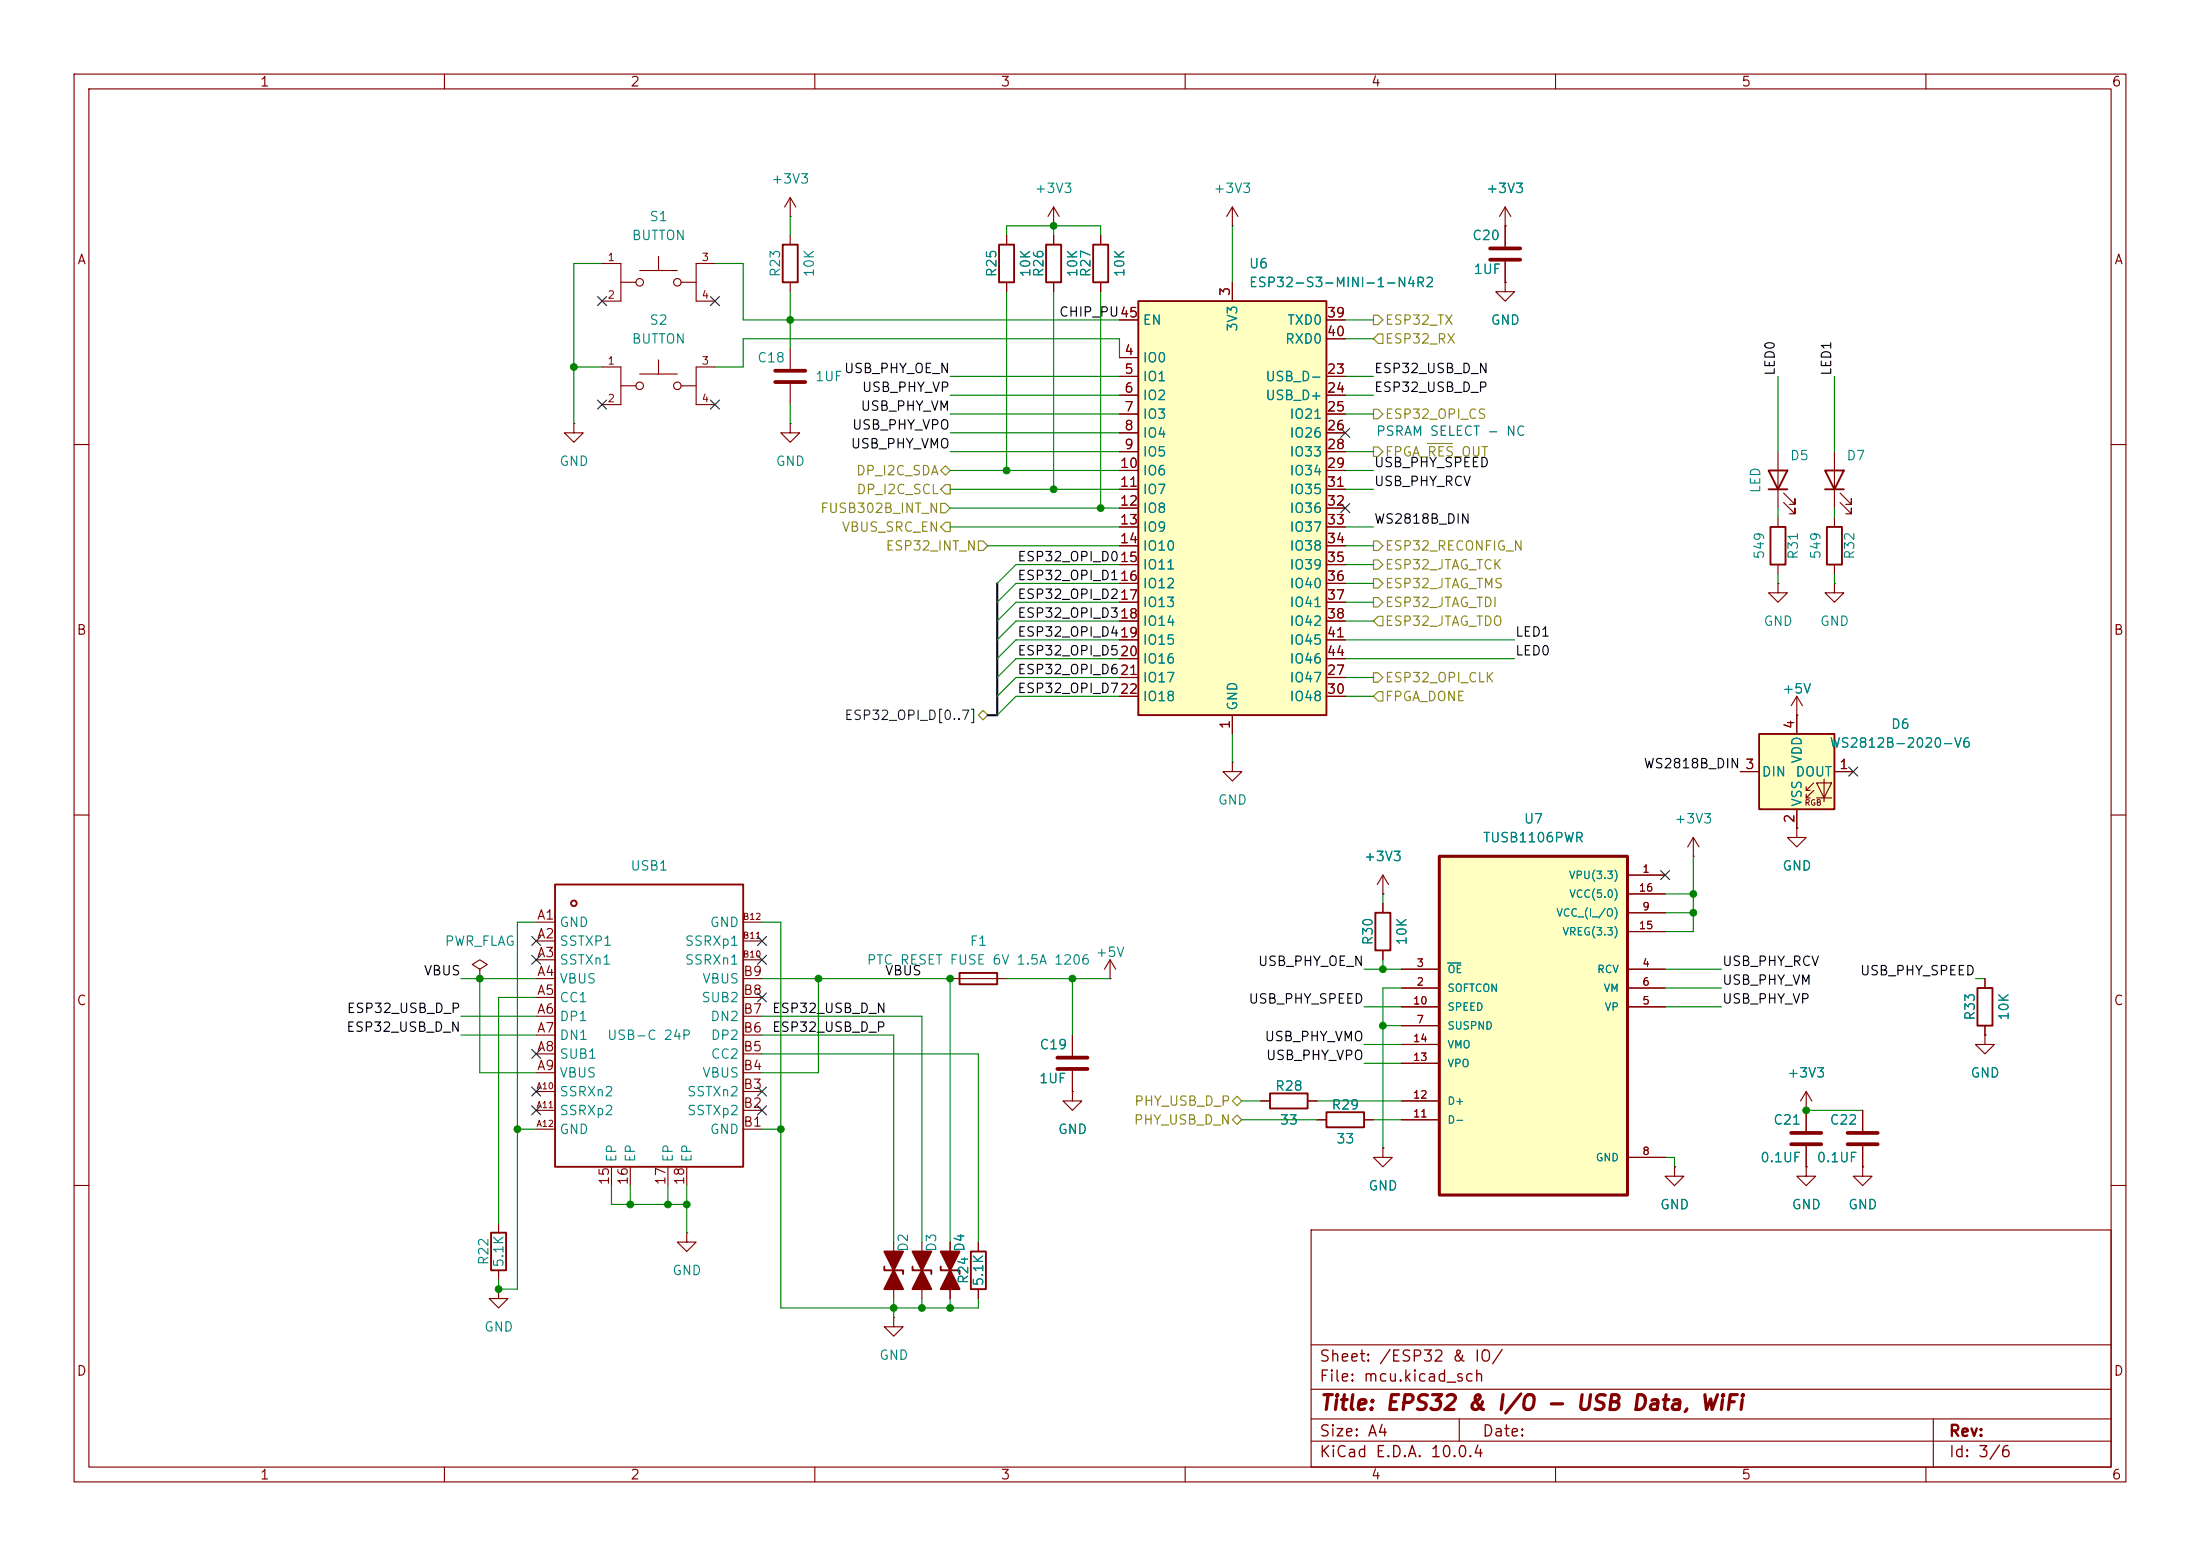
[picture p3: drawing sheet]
<svg xmlns="http://www.w3.org/2000/svg" width="297mm" height="210mm" viewBox="0 0 297 210" stroke-linecap="round" stroke-linejoin="round" font-family="sans-serif">
<g fill="none" stroke="#840000" stroke-width=".15">
<path d="M10 10h277v190h-277zM12 12h273v186h-273zM60 10v2M110 10v2M160 10v2M210 10v2M260 10v2M81.3 35.6h2.5v5h-2.5M83.8 38.1h2.1M86.4 36.5h5M88.9 34.6v1.9M91.9 38.1h2.1"/>
<path d="M96.5 35.6h-2.5v5h2.5M106.7 31.8v1.2M106.7 38.1v1.3M135.9 31.8v1.2M135.9 38.1v1.3M106.7 57.2v1.2h1.2l-1.2 1.3-1.3-1.3h1.3M106.7 57.2h.1M106.7 47v2.8M106.7 51.8v2.8M10 60h2M240 78.7v1.3h1.3l-1.3 1.3-1.2-1.3h1.2M240 78.7h.1"/>
<path d="M240 61v7.6M240 69.9v1.2M240 76.2v1.3M240.8 67.8l1.5 1.5v-.7v.7h-.7M240.8 66.5l1.5 1.6v-.8v.8h-.7M247.6 78.7v1.3h1.3l-1.3 1.3-1.2-1.3h1.2M247.6 78.7h.1M247.6 61v7.6M248.4 67.8l1.5 1.5v-.7v.7h-.7M248.4 66.5l1.5 1.6v-.8v.8h-.7M285 60h2M242.6 96.5h.1"/>
<path d="M242.6 94l-.8 1.3M242.6 94l.7 1.3M242.6 94v2.5M10 110h2M228.6 115.6h.1M228.6 113l-.8 1.3M228.6 113l.8 1.3M228.6 113v2.6M242.6 111.8v1.2h1.2l-1.2 1.3-1.3-1.3h1.3M242.6 111.8h.1M285 110h2M64.8 130.8l1-.6-1-.7-1 .7 1 .6v1.3"/>
<path d="M64.8 132.1h.1M128.3 132.1h7.6M268 139.7v1.3h1.2l-1.2 1.2-1.3-1.2h1.3M268 139.7h.1M268 132.1v1.3M268 138.4v1.3M144.8 147.3v1.3h1.2l-1.2 1.3-1.3-1.3h1.3M144.8 147.3h.1M170.2 148.6h1.2M176.5 148.6h1.3M226.1 157.5v1.3h1.2l-1.2 1.2-1.3-1.2h1.3M226.1 157.5h.1"/>
<path d="M243.8 149.9h.1M243.8 157.5v1.3h1.3l-1.3 1.2-1.2-1.2h1.2M243.8 157.5h.1M243.8 147.3l-.7 1.3M243.8 147.3l.8 1.3M243.8 147.3v5.4M243.8 154.7v2.8M251.5 157.5v1.3h1.2l-1.2 1.2-1.3-1.2h1.3M251.5 157.5h.1M251.5 149.9v2.8M251.5 154.7v2.8M10 160h2"/>
<path d="M67.3 174v1.3h1.3l-1.3 1.2-1.3-1.2h1.3M67.3 174h.1M67.3 165.1v1.3M67.3 171.5v1.2M92.7 166.4v1.2h1.3l-1.3 1.3-1.3-1.3h1.3M92.7 166.4h.1M120.6 177.8v1.3h1.3l-1.3 1.2-1.2-1.2h1.2M120.6 177.8h.1M120.6 167.6v7.7M124.5 167.6v7.7M132.1 167.6v1.3M132.1 174v1.3"/>
<path d="M177 166h108v32h-108zM285 160h2M60 198v2M110 198v2M160 198v2M177 194.5h108M177 191.5h108M177 187.5h108M177 181.5h108M197 191.5v3M210 198v2M260 198v2"/>
<path d="M261 191.5v6.5"/>
<circle cx="86.4" cy="38.1" r=".51"/>
<circle cx="91.4" cy="38.1" r=".51"/>
</g>
<g fill="#840000" stroke="#840000" stroke-width=".25">
<path d="M120.6 171.5l1.3 2.5h-2.5z"/>
<path d="M119.4 168.9h2.5l-1.3 2.6z"/>
<path d="M124.5 171.5l1.2 2.5h-2.5z"/>
<path d="M123.2 168.9h2.5l-1.2 2.6z"/>
</g>
<g fill="none" stroke="#840000" stroke-width=".25">
<path d="M105.7 33h2v5.1h-2zM134.9 33h2v5.1h-2zM238.8 63.5h2.5l-1.3 2.5zM238.8 66h2.5M239 71.1h2v5.1h-2zM246.4 63.5h2.5l-1.3 2.5zM246.4 66h2.5M129.5 131.3h5.1v1.5h-5.1zM267 133.4h2v5h-2zM171.4 147.6h5.1v2h-5.1zM66.3 166.4h2v5.1h-2zM119.4 170.9v.6h2.5v.5"/>
<path d="M123.2 170.9v.6h2.5v.5M131.1 168.9h2v5.1h-2z"/>
</g>
<path d="M104.6 50h4.1M104.6 51.6h4.1M241.8 152.9h4.1M241.8 154.4h4.1M249.4 152.9h4.1M249.4 154.4h4.1" fill="none" stroke="#840000" stroke-width=".51"/>
<path d="M194.3 115.6h25.4v45.7h-25.4z" fill="#ffffc2"/>
<path d="M194.3 115.6h25.4v45.7h-25.4z" fill="none" stroke="#840000" stroke-width=".41"/>
<g fill="none" stroke="#840000" stroke-width=".15">
<path d="M219.7 118.1h5.1M189.2 133.4h5.1M189.2 130.8h5.1M189.2 135.9h5.1M189.2 138.4h5.1M219.7 133.4h5.1M219.7 130.8h5.1M219.7 135.9h5.1M219.7 123.2h5.1M219.7 125.7h5.1M219.7 120.7h5.1M186.7 154.9v1.3h1.3l-1.3 1.3-1.3-1.3h1.3"/>
<path d="M186.7 154.9h.1M189.2 151.1h5.1M189.2 148.6h5.1M189.2 143.5h5.1M189.2 141h5.1M219.7 156.2h5.1"/>
</g>
<path d="M195.4 130h1.8" fill="none" stroke="#008484" stroke-width=".15"/>
<path d="M237.5 99.1h10.1v10.1h-10.1z" fill="#ffffc2"/>
<g fill="none" stroke="#840000" stroke-width=".15">
<path d="M106.7 29.2h.1M106.7 26.7l-.8 1.2M106.7 26.7l.7 1.2M106.7 26.7v2.5M142.2 30.5h.1M142.2 27.9l-.7 1.3M142.2 27.9l.8 1.3M142.2 27.9v2.6M142.2 31.8v1.2M142.2 38.1v1.3M148.6 31.8v1.2M148.6 38.1v1.3"/>
<path d="M166.4 30.5h.1M166.4 27.9l-.8 1.3M166.4 27.9l.7 1.3M166.4 27.9v2.6M203.2 38.1v1.3h1.3l-1.3 1.2-1.3-1.2h1.3M203.2 38.1h.1M203.2 30.5h.1M203.2 27.9v5.4M203.2 35.3v2.8M203.2 27.9l-.8 1.3M203.2 27.9l.8 1.3M81.3 49.5h2.5v5.1h-2.5"/>
<path d="M83.8 52.1h2.1M86.4 50.5h5M88.9 48.6v1.9M91.9 52.1h2.1M96.5 49.5h-2.5v5.1h2.5M247.6 69.9v1.2M247.6 76.2v1.3M242.6 96.5v2.6M186.7 118.1l-.8 1.3M186.7 118.1l.8 1.3M186.7 118.1v2.6M234.9 104.1h2.6"/>
<path d="M242.6 109.2v2.6M243.8 106.7h.5M243.8 107.7h.5M244.9 105.7l-1.1 1v-.5M244.9 106.7l-1.1 1v-.5M245.2 105.7h2.1l-1 2zM245.2 107.7h2.1M246.3 105.2v3M247.6 104.1h2.6M72.4 124.5h2.5M72.4 127h2.5M72.4 129.5h2.5"/>
<path d="M72.4 132.1h2.5M72.4 134.6h2.5M72.4 137.2h2.5M72.4 139.7h2.5M100.3 124.5h2.6M100.3 127h2.6M100.3 129.5h2.6M100.3 132.1h2.6M100.3 134.6h2.6M100.3 137.2h2.6M100.3 139.7h2.6M144.8 139.7v2.8"/>
<path d="M149.9 132.1h.1M149.9 129.5l-.8 1.3M149.9 129.5l.7 1.3M149.9 129.5v2.6M186.7 120.7h.1M72.4 142.2h2.5M72.4 144.8h2.5M72.4 147.3h2.5M72.4 149.9h2.5M72.4 152.4h2.5M82.5 157.5v2.5M85.1 157.5v2.5"/>
<path d="M90.2 157.5v2.5M92.7 157.5v2.5M100.3 142.2h2.6M100.3 144.8h2.6M100.3 147.3h2.6M100.3 149.9h2.6M100.3 152.4h2.6M144.8 144.5v2.8M128.3 167.6v7.7"/>
<circle cx="86.4" cy="52.1" r=".51"/>
<circle cx="91.4" cy="52.1" r=".51"/>
</g>
<path d="M141.2 33h2.1v5.1h-2.1zM147.6 33h2v5.1h-2zM246.6 71.1h2.1v5.1h-2.1zM237.5 99.1h10.1v10.1h-10.1zM127 170.9v.6h2.5v.5" fill="none" stroke="#840000" stroke-width=".25"/>
<path d="M201.2 33.5h4M201.2 35.1h4M142.7 142.7h4.1M142.7 144.3h4.1" fill="none" stroke="#840000" stroke-width=".51"/>
<g fill="none" stroke="#a00000" stroke-width=".25">
<path d="M74.9 119.4h25.4v38.1h-25.4z"/>
<circle cx="77.5" cy="121.9" r=".38"/>
</g>
<g fill="#840000" stroke="#840000" stroke-width=".25">
<path d="M128.3 171.5l1.2 2.5h-2.5z"/>
<path d="M127 168.9h2.5l-1.2 2.6z"/>
</g>
<path d="M153.7 40.6h25.4v55.9h-25.4z" fill="#ffffc2"/>
<path d="M153.7 40.6h25.4v55.9h-25.4zM185.7 123.2h2v5.1h-2zM179.1 150.1h5v2h-5z" fill="none" stroke="#840000" stroke-width=".25"/>
<g fill="none" stroke="#840000" stroke-width=".15">
<path d="M135.9 31.8v1.2M135.9 38.1v1.3M142.2 31.8v1.2M142.2 38.1v1.3M148.6 31.8v1.2M148.6 38.1v1.3M166.4 38.1v2.5M203.2 30.5h.1M203.2 38.1h.1M203.2 30.5v2.8M203.2 35.3v2.8M77.5 57.2v1.2h1.2l-1.2 1.3-1.3-1.3h1.3"/>
<path d="M77.5 57.2h.1M151.1 48.3h2.6M151.1 50.8h2.6M151.1 53.3h2.6M151.1 55.9h2.6M151.1 58.4h2.6M151.1 43.2h2.6M179.1 50.8h2.5M179.1 53.3h2.5M179.1 55.9h2.5M179.1 58.4h2.5M179.1 43.2h2.5"/>
<path d="M179.1 45.7h2.5M151.1 61h2.6M151.1 63.5h2.6M151.1 66h2.6M151.1 68.6h2.6M151.1 71.1h2.6M151.1 73.7h2.6M151.1 76.2h2.6M151.1 78.7h2.6M179.1 61h2.5M179.1 63.5h2.5M179.1 66h2.5"/>
<path d="M179.1 68.6h2.5M179.1 71.1h2.5M179.1 73.7h2.5M179.1 76.2h2.5M179.1 78.7h2.5M151.1 81.3h2.6M151.1 83.8h2.6M151.1 86.4h2.6M151.1 88.9h2.6M151.1 91.4h2.6M151.1 94h2.6M166.4 96.5v2.6"/>
<path d="M179.1 81.3h2.5M179.1 83.8h2.5M179.1 86.4h2.5M179.1 88.9h2.5M179.1 91.4h2.5M179.1 94h2.5M242.6 96.5h.1M242.6 96.5v2.6M166.4 102.9v1.2h1.2l-1.2 1.3-1.3-1.3h1.3M166.4 102.9h.1M219.7 118.1h5.1M234.9 104.1h2.6"/>
<path d="M242.6 111.8h.1M242.6 109.2v2.6M247.6 104.1h2.6M144.8 139.7v2.8M186.7 120.7h.1M186.7 121.9v1.3M186.7 128.3v1.2M189.2 133.4h5.1M189.2 130.8h5.1M189.2 135.9h5.1M189.2 138.4h5.1M219.7 133.4h5.1"/>
<path d="M219.7 130.8h5.1M219.7 135.9h5.1M219.7 123.2h5.1M219.7 125.7h5.1M219.7 120.7h5.1M268 139.7h.1M268 132.1v1.3M268 138.4v1.3M144.8 147.3h.1M144.8 144.5v2.8M170.2 148.6h1.2M176.5 148.6h1.3"/>
<path d="M177.8 151.1h1.3M184.1 151.1h1.3M186.7 154.9h.1M189.2 151.1h5.1M189.2 148.6h5.1M189.2 143.5h5.1M189.2 141h5.1M219.7 156.2h5.1M226.1 157.5h.1M243.8 157.5h.1M243.8 149.9h.1M243.8 149.9v2.8"/>
<path d="M243.8 154.7v2.8M251.5 157.5h.1M251.5 149.9v2.8M251.5 154.7v2.8M128.3 167.6v2.6M128.3 172.7v2.6M132.1 167.6v1.3M132.1 174v1.3"/>
</g>
<g fill="none" stroke="#848400" stroke-width=".15">
<path d="M185.4 55.2h.7l.6 .7-.6 .6h-.7zM185.4 42.5h.7l.6 .7-.6 .6h-.7zM186.1 45.1h.6v1.3h-.6l-.7-.7zM192.7 59.9h3.4M127 67.9h.6l.7 .7-.7 .6h-.6zM127.6 70.5h.7v1.3h-.7l-.6-.7zM127.6 62.9l.7 .6-.7 .6-.6-.6zM127.6 65.4h.7v1.3h-.7l-.6-.7zM132.1 73h.6l.6 .7-.6 .6h-.6zM185.4 73h.7l.6 .7-.6 .6h-.7zM185.4 75.6h.7l.6 .6-.6 .6h-.7zM185.4 60.3h.7l.6 .7-.6 .6h-.7z"/>
<path d="M185.4 78.1h.7l.6 .6-.6 .7h-.7zM132.1 96.5l.6-.6 .6 .6-.6 .7zM185.4 80.6h.7l.6 .7-.6 .6h-.7zM185.4 90.8h.7l.6 .6-.6 .7h-.7zM186.1 93.3h.6v1.3h-.6l-.7-.6zM186.1 83.2h.6v1.3h-.6l-.7-.7zM166.4 148.6l.6-.6 .6 .6-.6 .6zM166.4 151.1l.6-.6 .6 .6-.6 .7z"/>
</g>
<path d="M134.6 78.7v17.8h-1.3" fill="none" stroke="#000084" stroke-width=".3"/>
<g fill="none" stroke="#008400" stroke-width=".15">
<path d="M81.3 35.6h-3.8v21.6M96.5 35.6h3.8v7.6h50.8M106.7 29.2v2.6M106.7 39.4v7.6M135.9 31.8v-1.3h12.7v1.3M135.9 39.4v24.1M142.2 30.5v1.3M142.2 39.4v26.6M148.6 39.4v29.2M166.4 30.5v7.6M77.5 49.5h3.8M106.7 54.6v2.6"/>
<path d="M128.3 55.9h22.8M128.3 50.8h22.8M128.3 53.3h22.8M128.3 58.4h22.8M151.1 48.3v-2.6h-50.8v3.8h-3.8M181.6 55.9h3.8M181.6 50.8h3.8M181.6 53.3h3.8M181.6 45.7h3.8M181.6 43.2h3.8M240 50.8v10.2M247.6 50.8v10.2"/>
<path d="M128.3 66h22.8M128.3 68.6h22.8M128.3 71.1h22.8M128.3 63.5h22.8M128.3 61h22.8M133.3 73.7h17.8M151.1 76.2h-13.9l-2.6 2.5M151.1 78.7h-13.9l-2.6 2.6M181.6 66h3.8M181.6 73.7h3.8M181.6 76.2h3.8M181.6 71.1h3.8"/>
<path d="M181.6 63.5h3.8M181.6 61h3.8M181.6 78.7h3.8M240 68.6v1.3M240 77.5v1.2M247.6 68.6v1.3M247.6 77.5v1.2M151.1 86.4h-13.9l-2.6 2.5M151.1 88.9h-13.9l-2.6 2.5M151.1 81.3h-13.9l-2.6 2.5M151.1 91.4h-13.9l-2.6 2.6M151.1 94h-13.9l-2.6 2.5"/>
<path d="M151.1 83.8h-13.9l-2.6 2.6M166.4 99.1v3.8M181.6 86.4h22.9M181.6 88.9h22.9M181.6 81.3h3.8M181.6 91.4h3.8M181.6 94h3.8M181.6 83.8h3.8M228.6 115.6v10.1h-3.8M62.2 137.2h10.2M62.2 132.1h10.2M62.2 139.7h10.2"/>
<path d="M64.8 132.1v12.7h7.6M72.4 124.5h-2.6v49.5h-2.5v-1.3M72.4 134.6h-5.1v30.5M102.9 132.1h25.4v35.5M102.9 124.5h2.5v52h26.7v-1.2M102.9 139.7h17.7v27.9M102.9 137.2h21.6v30.4M110.5 132.1v12.7h-7.6M135.9 132.1h14M144.8 132.1v7.6M184.1 135.9h5.1M184.1 130.8h5.1"/>
<path d="M186.7 138.4h2.5M186.7 120.7v1.2M186.7 129.5v1.3M189.2 133.4h-2.5v21.5M224.8 133.4h7.6M224.8 135.9h7.6M224.8 130.8h7.6M224.8 123.2h3.8M224.8 120.7h3.8M266.7 132.1h1.3M69.8 152.4h2.6M102.9 152.4h2.5"/>
<path d="M102.9 142.2h29.2v25.4M167.6 148.6h2.6M167.6 151.1h10.2M177.8 148.6h11.4M184.1 141h5.1M184.1 143.5h5.1M185.4 151.1h3.8M224.8 156.2h1.3v1.3M243.8 149.9h7.7M82.5 160v2.6h10.2M85.1 160v2.6M90.2 160v2.6"/>
<path d="M92.7 160v6.4M120.6 175.3v2.5M124.5 175.3v1.2M128.3 175.3v1.2"/>
</g>
<g fill="none" stroke="#000084" stroke-width=".15">
<path d="M80.7 40l1.2 1.2M80.7 54l1.2 1.2M81.9 40l-1.2 1.2M81.9 54l-1.2 1.2M95.9 40l1.2 1.2M95.9 54l1.2 1.2M97.1 40l-1.2 1.2M97.1 54l-1.2 1.2M181 57.8l1.2 1.2M182.2 57.8l-1.2 1.2M181 68l1.2 1.2M182.2 68l-1.2 1.2"/>
<path d="M224.2 117.5l1.2 1.2M225.4 117.5l-1.2 1.2M249.6 103.5l1.2 1.2M250.8 103.5l-1.2 1.2M71.8 126.4l1.2 1.2M71.8 128.9l1.2 1.2M73 126.4l-1.2 1.2M73 128.9l-1.2 1.2M102.3 134l1.2 1.2M102.3 126.4l1.2 1.2M102.3 128.9l1.2 1.2M103.5 134l-1.2 1.2"/>
<path d="M103.5 126.4l-1.2 1.2M103.5 128.9l-1.2 1.2M71.8 146.7l1.2 1.2M71.8 149.3l1.2 1.2M71.8 141.6l1.2 1.2M73 146.7l-1.2 1.2M73 149.3l-1.2 1.2M73 141.6l-1.2 1.2M102.3 149.3l1.2 1.2M102.3 146.7l1.2 1.2M103.5 149.3l-1.2 1.2M103.5 146.7l-1.2 1.2"/>
</g>
<path d="M195.4 130h1.8" fill="none" stroke="#008484" stroke-width=".15"/>
<g fill="#008400" stroke="#008400" stroke-width=".14">
<circle cx="110.5" cy="132.1" r=".46"/>
<circle cx="67.3" cy="174" r=".46"/>
<circle cx="69.8" cy="152.4" r=".46"/>
<circle cx="105.4" cy="152.4" r=".46"/>
<circle cx="92.7" cy="162.6" r=".46"/>
<circle cx="90.2" cy="162.6" r=".46"/>
<circle cx="85.1" cy="162.6" r=".46"/>
<circle cx="64.8" cy="132.1" r=".46"/>
<circle cx="106.7" cy="43.2" r=".46"/>
<circle cx="77.5" cy="49.5" r=".46"/>
<circle cx="120.6" cy="176.5" r=".46"/>
<circle cx="124.5" cy="176.5" r=".46"/>
<circle cx="128.3" cy="132.1" r=".46"/>
<circle cx="128.3" cy="176.5" r=".46"/>
<circle cx="135.9" cy="63.5" r=".46"/>
<circle cx="142.2" cy="30.5" r=".46"/>
<circle cx="142.2" cy="66" r=".46"/>
<circle cx="148.6" cy="68.6" r=".46"/>
<circle cx="186.7" cy="138.4" r=".46"/>
<circle cx="144.8" cy="132.1" r=".46"/>
<circle cx="228.6" cy="123.2" r=".46"/>
<circle cx="186.7" cy="130.8" r=".46"/>
<circle cx="243.8" cy="149.9" r=".46"/>
<circle cx="228.6" cy="120.7" r=".46"/>
</g>
<text font-size="2" fill="#840000" x="178" y="190.8">Title: EPS32 &amp; I/O - USB Data, WiFi</text>
<g font-size="1.5" fill="#840000">
<text x="178" y="184.2">Sheet: /ESP32 &amp; IO/</text>
<text x="178" y="186.9">File: mcu.kicad_sch</text>
<text x="178" y="197.1">KiCad E.D.A. 10.0.4</text>
<text x="178" y="194.3">Size: A4</text>
<text x="200" y="194.3">Date:</text>
<text x="263" y="194.3">Rev:</text>
<text x="263" y="197.1">Id: 3/6</text>
</g>
<g font-size="1.3" fill="#840000">
<text x="35" y="12">1</text>
<text x="85" y="12">2</text>
<text x="135" y="12">3</text>
<text x="185" y="12">4</text>
<text x="235" y="12">5</text>
<text x="285" y="12">6</text>
<text x="10.3" y="36">A</text>
<text x="285.3" y="36">A</text>
<text x="166.3" y="40.1" transform="rotate(-90 166.3 40.1)">3</text>
<text x="151.1" y="43.2">45</text>
<text x="179" y="43.2">39</text>
<text x="179" y="45.7">40</text>
<text x="151.7" y="48.2">4</text>
<text x="151.7" y="50.8">5</text>
<text x="151.7" y="53.3">6</text>
<text x="179" y="50.8">23</text>
<text x="179" y="53.3">24</text>
<text x="151.7" y="55.9">7</text>
<text x="151.7" y="58.4">8</text>
<text x="179" y="55.9">25</text>
<text x="179" y="58.4">26</text>
<text x="151.1" y="63.5">10</text>
<text x="151.7" y="60.9">9</text>
<text x="179" y="60.9">28</text>
<text x="179" y="63.5">29</text>
<text x="151.1" y="66">11</text>
<text x="151.1" y="68.6">12</text>
<text x="151.1" y="71.1">13</text>
<text x="179" y="66">31</text>
<text x="179" y="68.6">32</text>
<text x="179" y="71.1">33</text>
<text x="151.1" y="73.6">14</text>
<text x="151.1" y="76.2">15</text>
<text x="179" y="73.6">34</text>
<text x="179" y="76.2">35</text>
<text x="151.1" y="78.7">16</text>
<text x="151.1" y="81.3">17</text>
<text x="151.1" y="83.8">18</text>
<text x="179" y="78.7">36</text>
<text x="179" y="81.3">37</text>
<text x="179" y="83.8">38</text>
<text x="10.3" y="86">B</text>
<text x="151.1" y="86.3">19</text>
<text x="151.1" y="88.9">20</text>
<text x="179" y="86.3">41</text>
<text x="179" y="88.9">44</text>
<text x="285.3" y="86">B</text>
<text x="151.1" y="91.4">21</text>
<text x="151.1" y="94">22</text>
<text x="179" y="91.4">27</text>
<text x="179" y="94">30</text>
<text x="166.3" y="98.5" transform="rotate(-90 166.3 98.5)">1</text>
<text x="242.5" y="98.5" transform="rotate(-90 242.5 98.5)">4</text>
<text x="235.5" y="104.1">3</text>
<text x="248.2" y="104.1">1</text>
<text x="242.5" y="111.2" transform="rotate(-90 242.5 111.2)">2</text>
<text x="72.4" y="124.4">A1</text>
<text x="72.4" y="127">A2</text>
<text x="72.4" y="129.5">A3</text>
<text x="10.3" y="136">C</text>
<text x="72.4" y="132.1">A4</text>
<text x="72.4" y="134.6">A5</text>
<text x="72.4" y="137.1">A6</text>
<text x="100.3" y="137.1">B7</text>
<text x="100.3" y="134.6">B8</text>
<text x="100.3" y="132.1">B9</text>
<text x="285.3" y="136">C</text>
<text x="72.4" y="139.7">A7</text>
<text x="72.4" y="142.2">A8</text>
<text x="100.3" y="142.2">B5</text>
<text x="100.3" y="139.7">B6</text>
<text x="72.4" y="144.8">A9</text>
<text x="100.3" y="149.8">B2</text>
<text x="100.3" y="147.3">B3</text>
<text x="100.3" y="144.8">B4</text>
<text x="100.3" y="152.4">B1</text>
<text x="82.5" y="160.1" transform="rotate(-90 82.5 160.1)">15</text>
<text x="85.1" y="160.1" transform="rotate(-90 85.1 160.1)">16</text>
<text x="90.1" y="160.1" transform="rotate(-90 90.1 160.1)">17</text>
<text x="92.7" y="160.1" transform="rotate(-90 92.7 160.1)">18</text>
<text x="10.3" y="186">D</text>
<text x="285.3" y="186">D</text>
<text x="35" y="200">1</text>
<text x="85" y="200">2</text>
<text x="135" y="200">3</text>
<text x="185" y="200">4</text>
<text x="235" y="200">5</text>
<text x="285" y="200">6</text>
</g>
<g font-size="1.3" fill="#008484">
<text x="104" y="25.1">+3V3</text>
<text x="139.6" y="26.4">+3V3</text>
<text x="163.7" y="26.4">+3V3</text>
<text x="200.6" y="26.4">+3V3</text>
<text x="85.2" y="32.7">BUTTON</text>
<text x="87.6" y="30.2">S1</text>
<text x="198.7" y="32.7">C20</text>
<text x="105.6" y="37.5" transform="rotate(-90 105.6 37.5)">R23</text>
<text x="110.2" y="37.5" transform="rotate(-90 110.2 37.5)">10K</text>
<text x="134.8" y="37.5" transform="rotate(-90 134.8 37.5)">R25</text>
<text x="139.4" y="37.5" transform="rotate(-90 139.4 37.5)">10K</text>
<text x="141.2" y="37.5" transform="rotate(-90 141.2 37.5)">R26</text>
<text x="145.8" y="37.5" transform="rotate(-90 145.8 37.5)">10K</text>
<text x="147.5" y="37.5" transform="rotate(-90 147.5 37.5)">R27</text>
<text x="152.1" y="37.5" transform="rotate(-90 152.1 37.5)">10K</text>
<text x="168.5" y="36.5">U6</text>
<text x="168.5" y="39.1">ESP32-S3-MINI-1-N4R2</text>
<text x="198.9" y="37.3">1UF</text>
<text x="85.2" y="46.7">BUTTON</text>
<text x="87.6" y="44.2">S2</text>
<text x="154.2" y="44.2">EN</text>
<text x="167.3" y="44.9" transform="rotate(-90 167.3 44.9)">3V3</text>
<text x="173.4" y="46.7">RXD0</text>
<text x="173.7" y="44.2">TXD0</text>
<text x="201.2" y="44.2">GND</text>
<text x="102.1" y="49.2">C18</text>
<text x="110" y="51.8">1UF</text>
<text x="154.2" y="49.2">IO0</text>
<text x="154.2" y="51.8">IO1</text>
<text x="170.7" y="51.8">USB_D-</text>
<text x="154.2" y="54.3">IO2</text>
<text x="154.2" y="56.9">IO3</text>
<text x="154.2" y="59.4">IO4</text>
<text x="170.7" y="54.3">USB_D+</text>
<text x="174" y="56.9">IO21</text>
<text x="174" y="59.4">IO26</text>
<text x="75.4" y="63.2">GND</text>
<text x="104.6" y="63.2">GND</text>
<text x="154.2" y="61.9">IO5</text>
<text x="154.2" y="64.5">IO6</text>
<text x="174" y="61.9">IO33</text>
<text x="174" y="64.5">IO34</text>
<text x="241.6" y="62.4">D5</text>
<text x="249.2" y="62.4">D7</text>
<text x="154.2" y="67">IO7</text>
<text x="154.2" y="69.6">IO8</text>
<text x="174" y="67">IO35</text>
<text x="174" y="69.6">IO36</text>
<text x="238" y="66.7" transform="rotate(-90 238 66.7)">LED</text>
<text x="154.2" y="72.1">IO9</text>
<text x="154.2" y="74.6">IO10</text>
<text x="154.2" y="77.2">IO11</text>
<text x="174" y="72.1">IO37</text>
<text x="174" y="74.6">IO38</text>
<text x="174" y="77.2">IO39</text>
<text x="238.5" y="75.6" transform="rotate(-90 238.5 75.6)">549</text>
<text x="243" y="75.6" transform="rotate(-90 243 75.6)">R31</text>
<text x="246.1" y="75.6" transform="rotate(-90 246.1 75.6)">549</text>
<text x="250.7" y="75.6" transform="rotate(-90 250.7 75.6)">R32</text>
<text x="154.2" y="79.7">IO12</text>
<text x="154.2" y="82.3">IO13</text>
<text x="174" y="79.7">IO40</text>
<text x="174" y="82.3">IO41</text>
<text x="154.2" y="84.8">IO14</text>
<text x="154.2" y="87.3">IO15</text>
<text x="154.2" y="89.9">IO16</text>
<text x="174" y="84.8">IO42</text>
<text x="174" y="87.3">IO45</text>
<text x="174" y="89.9">IO46</text>
<text x="238" y="84.8">GND</text>
<text x="245.6" y="84.8">GND</text>
<text x="154.2" y="92.4">IO17</text>
<text x="154.2" y="95">IO18</text>
<text x="174" y="92.4">IO47</text>
<text x="174" y="95">IO48</text>
<text x="240.5" y="93.9">+5V</text>
<text x="167.3" y="96" transform="rotate(-90 167.3 96)">GND</text>
<text x="246.9" y="101.2">WS2812B-2020-V6</text>
<text x="255.2" y="98.7">D6</text>
<text x="237.7" y="105.1">DIN</text>
<text x="242.3" y="105.1">DOUT</text>
<text x="243.5" y="103.1" transform="rotate(-90 243.5 103.1)">VDD</text>
<text x="164.3" y="108.9">GND</text>
<text x="205.6" y="111.5">U7</text>
<text x="226" y="111.5">+3V3</text>
<text x="243.5" y="109" transform="rotate(-90 243.5 109)">VSS</text>
<text x="85" y="117.8">USB1</text>
<text x="184" y="116.5">+3V3</text>
<text x="200.1" y="114">TUSB1106PWR</text>
<text x="240.5" y="117.8">GND</text>
<text x="75.4" y="125.4">GND</text>
<text x="95.7" y="125.4">GND</text>
<text x="60" y="128">PWR_FLAG</text>
<text x="75.4" y="128">SSTXP1</text>
<text x="75.4" y="130.5">SSTXn1</text>
<text x="92.4" y="130.5">SSRXn1</text>
<text x="92.4" y="128">SSRXp1</text>
<text x="116.9" y="130.5">PTC RESET FUSE 6V 1.5A 1206</text>
<text x="130.8" y="128">F1</text>
<text x="147.8" y="129.5">+5V</text>
<text x="185.6" y="127.7" transform="rotate(-90 185.6 127.7)">R30</text>
<text x="190.2" y="127.7" transform="rotate(-90 190.2 127.7)">10K</text>
<text x="75.4" y="133.1">VBUS</text>
<text x="75.4" y="135.6">CC1</text>
<text x="94.6" y="135.6">SUB2</text>
<text x="94.7" y="133.1">VBUS</text>
<text x="266.9" y="137.8" transform="rotate(-90 266.9 137.8)">R33</text>
<text x="271.5" y="137.8" transform="rotate(-90 271.5 137.8)">10K</text>
<text x="75.4" y="138.1">DP1</text>
<text x="75.4" y="140.7">DN1</text>
<text x="75.4" y="143.2">SUB1</text>
<text x="81.9" y="140.7">USB-C 24P</text>
<text x="95.8" y="138.1">DN2</text>
<text x="95.9" y="143.2">CC2</text>
<text x="95.9" y="140.7">DP2</text>
<text x="140.2" y="141.9">C19</text>
<text x="75.4" y="145.8">VBUS</text>
<text x="75.4" y="148.3">SSRXn2</text>
<text x="92.7" y="148.3">SSTXn2</text>
<text x="94.7" y="145.8">VBUS</text>
<text x="140.2" y="146.5">1UF</text>
<text x="172" y="147.5">R28</text>
<text x="241.2" y="145.8">+3V3</text>
<text x="265.9" y="145.8">GND</text>
<text x="75.4" y="150.8">SSRXp2</text>
<text x="75.4" y="153.4">GND</text>
<text x="92.7" y="150.8">SSTXp2</text>
<text x="95.7" y="153.4">GND</text>
<text x="142.7" y="153.4">GND</text>
<text x="172.7" y="152.1">33</text>
<text x="179.7" y="150.1">R29</text>
<text x="180.3" y="154.6">33</text>
<text x="239.3" y="152.1">C21</text>
<text x="246.9" y="152.1">C22</text>
<text x="83.5" y="157" transform="rotate(-90 83.5 157)">EP</text>
<text x="86.1" y="157" transform="rotate(-90 86.1 157)">EP</text>
<text x="91.1" y="157" transform="rotate(-90 91.1 157)">EP</text>
<text x="93.7" y="157" transform="rotate(-90 93.7 157)">EP</text>
<text x="184.7" y="161">GND</text>
<text x="237.5" y="157.2">0.1UF</text>
<text x="245.2" y="157.2">0.1UF</text>
<text x="224" y="163.5">GND</text>
<text x="241.8" y="163.5">GND</text>
<text x="249.4" y="163.5">GND</text>
<text x="66.2" y="170.9" transform="rotate(-90 66.2 170.9)">R22</text>
<text x="68.3" y="171.2" transform="rotate(-90 68.3 171.2)">5.1K</text>
<text x="90.7" y="172.4">GND</text>
<text x="122.9" y="169.1" transform="rotate(-90 122.9 169.1)">D2</text>
<text x="126.7" y="169.1" transform="rotate(-90 126.7 169.1)">D3</text>
<text x="130.5" y="169.1" transform="rotate(-90 130.5 169.1)">D4</text>
<text x="131" y="173.4" transform="rotate(-90 131 173.4)">R24</text>
<text x="133.1" y="173.7" transform="rotate(-90 133.1 173.7)">5.1K</text>
<text x="65.3" y="180">GND</text>
<text x="118.6" y="183.9">GND</text>
</g>
<g font-size="1.3">
<text x="142.9" y="43.1">CHIP_PU45</text>
<text x="113.9" y="50.7">USB_PHY_OE_N</text>
<text x="116.3" y="53.2">USB_PHY_VP</text>
<text x="185.4" y="53.2">ESP32_USB_D_P</text>
<text x="185.4" y="50.7">ESP32_USB_D_N</text>
<text x="239.9" y="50.8" transform="rotate(-90 239.9 50.8)">LED0</text>
<text x="247.5" y="50.8" transform="rotate(-90 247.5 50.8)">LED1</text>
<text x="114.9" y="58.3">USB_PHY_VPO</text>
<text x="116.1" y="55.8">USB_PHY_VM</text>
<text x="114.8" y="60.8">USB_PHY_VMO</text>
<text x="185.4" y="65.9">USB_PHY_RCV</text>
<text x="185.4" y="63.4">USB_PHY_SPEED</text>
<text x="185.4" y="71">WS2818B_DIN</text>
<text x="137.3" y="76.1">ESP32_OPI_D015</text>
<text x="137.3" y="81.2">ESP32_OPI_D217</text>
<text x="137.3" y="83.7">ESP32_OPI_D318</text>
<text x="137.3" y="78.6">ESP32_OPI_D116</text>
<text x="137.3" y="86.2">ESP32_OPI_D419</text>
<text x="137.3" y="88.8">ESP32_OPI_D520</text>
<text x="204.5" y="86.2">LED1</text>
<text x="204.5" y="88.8">LED0</text>
<text x="137.3" y="91.3">ESP32_OPI_D621</text>
<text x="137.3" y="93.9">ESP32_OPI_D722</text>
<text x="221.8" y="104">WS2818B_DIN 3</text>
<text x="57.1" y="132">VBUS</text>
<text x="119.4" y="132">VBUS</text>
<text x="169.7" y="130.7">USB_PHY_OE_N</text>
<text x="232.4" y="130.7">USB_PHY_RCV</text>
<text x="251" y="132">USB_PHY_SPEED</text>
<text x="46.7" y="137">ESP32_USB_D_P</text>
<text x="104.1" y="137">ESP32_USB_D_N</text>
<text x="168.5" y="135.8">USB_PHY_SPEED</text>
<text x="232.4" y="135.8">USB_PHY_VP</text>
<text x="232.4" y="133.2">USB_PHY_VM</text>
<text x="46.7" y="139.6">ESP32_USB_D_N</text>
<text x="104.1" y="139.6">ESP32_USB_D_P</text>
<text x="170.6" y="140.8">USB_PHY_VMO</text>
<text x="170.8" y="143.4">USB_PHY_VPO</text>
</g>
<g font-size="1.3" fill="#848400">
<text x="186.9" y="46.7">ESP32_RX</text>
<text x="186.9" y="44.2">ESP32_TX</text>
<text x="186.9" y="56.9">ESP32_OPI_CS</text>
<text x="115.5" y="64.5">DP_I2C_SDA</text>
<text x="186.9" y="61.9">FPGA_RES_OUT</text>
<text x="110.6" y="69.6">FUSB302B_INT_N</text>
<text x="115.5" y="67">DP_I2C_SCL</text>
<text x="113.5" y="72.1">VBUS_SRC_EN</text>
<text x="119.5" y="74.6">ESP32_INT_N</text>
<text x="186.9" y="74.6">ESP32_RECONFIG_N</text>
<text x="186.9" y="77.2">ESP32_JTAG_TCK</text>
<text x="186.9" y="82.3">ESP32_JTAG_TDI</text>
<text x="186.9" y="79.7">ESP32_JTAG_TMS</text>
<text x="186.9" y="84.8">ESP32_JTAG_TDO</text>
<text x="186.9" y="95">FPGA_DONE</text>
<text x="186.9" y="92.4">ESP32_OPI_CLK</text>
<text x="153" y="149.6">PHY_USB_D_P</text>
<text x="153" y="152.1">PHY_USB_D_N</text>
</g>
<text font-size="1.3" fill="#0000c2" x="185.7" y="59.1">PSRAM SELECT - NC</text>
<text font-size="1.3" fill="#000084" x="113.9" y="97.5">ESP32_OPI_D[0..7]</text>
<g font-size="1" fill="#840000">
<text x="81.9" y="35.5">1</text>
<text x="94.6" y="35.5">3</text>
<text x="81.9" y="40.6">2</text>
<text x="94.6" y="40.6">4</text>
<text x="81.9" y="49.5">1</text>
<text x="94.6" y="49.5">3</text>
<text x="81.9" y="54.5">2</text>
<text x="94.6" y="54.5">4</text>
<text x="221.6" y="118">1</text>
<text x="221.2" y="125.7">15</text>
<text x="221.2" y="120.6">16</text>
<text x="221.6" y="123.1">9</text>
<text x="191.2" y="130.7">3</text>
<text x="221.6" y="130.7">4</text>
<text x="190.7" y="135.8">10</text>
<text x="191.2" y="133.3">2</text>
<text x="221.6" y="135.8">5</text>
<text x="221.6" y="133.3">6</text>
<text x="190.7" y="143.4">13</text>
<text x="190.7" y="140.9">14</text>
<text x="191.2" y="138.4">7</text>
<text x="190.7" y="148.5">12</text>
<text x="190.7" y="151.1">11</text>
<text x="221.6" y="156.1">8</text>
</g>
<g font-size="1" fill="#008484">
<text x="211.7" y="118.9">VPU(3.3)</text>
<text x="210" y="124">VCC_(I_/O)</text>
<text x="211.8" y="121.4">VCC(5.0)</text>
<text x="195.3" y="131.6">OE</text>
<text x="210.8" y="126.5">VREG(3.3)</text>
<text x="215.5" y="131.6">RCV</text>
<text x="195.3" y="134.1">SOFTCON</text>
<text x="195.3" y="136.7">SPEED</text>
<text x="216.4" y="134.1">VM</text>
<text x="216.6" y="136.7">VP</text>
<text x="195.3" y="139.2">SUSPND</text>
<text x="195.3" y="141.7">VMO</text>
<text x="195.3" y="149.4">D+</text>
<text x="195.3" y="144.3">VPO</text>
<text x="195.3" y="151.9">D-</text>
<text x="215.3" y="157">GND</text>
</g>
<g font-size=".8" fill="#840000">
<text x="243.6" y="108.9">RGB</text>
<text x="100.2" y="124.4">B12</text>
<text x="100.2" y="129.4">B10</text>
<text x="100.2" y="126.9">B11</text>
<text x="72.3" y="147.2">A10</text>
<text x="72.3" y="149.8">A11</text>
<text x="72.3" y="152.3">A12</text>
</g>
</svg>
